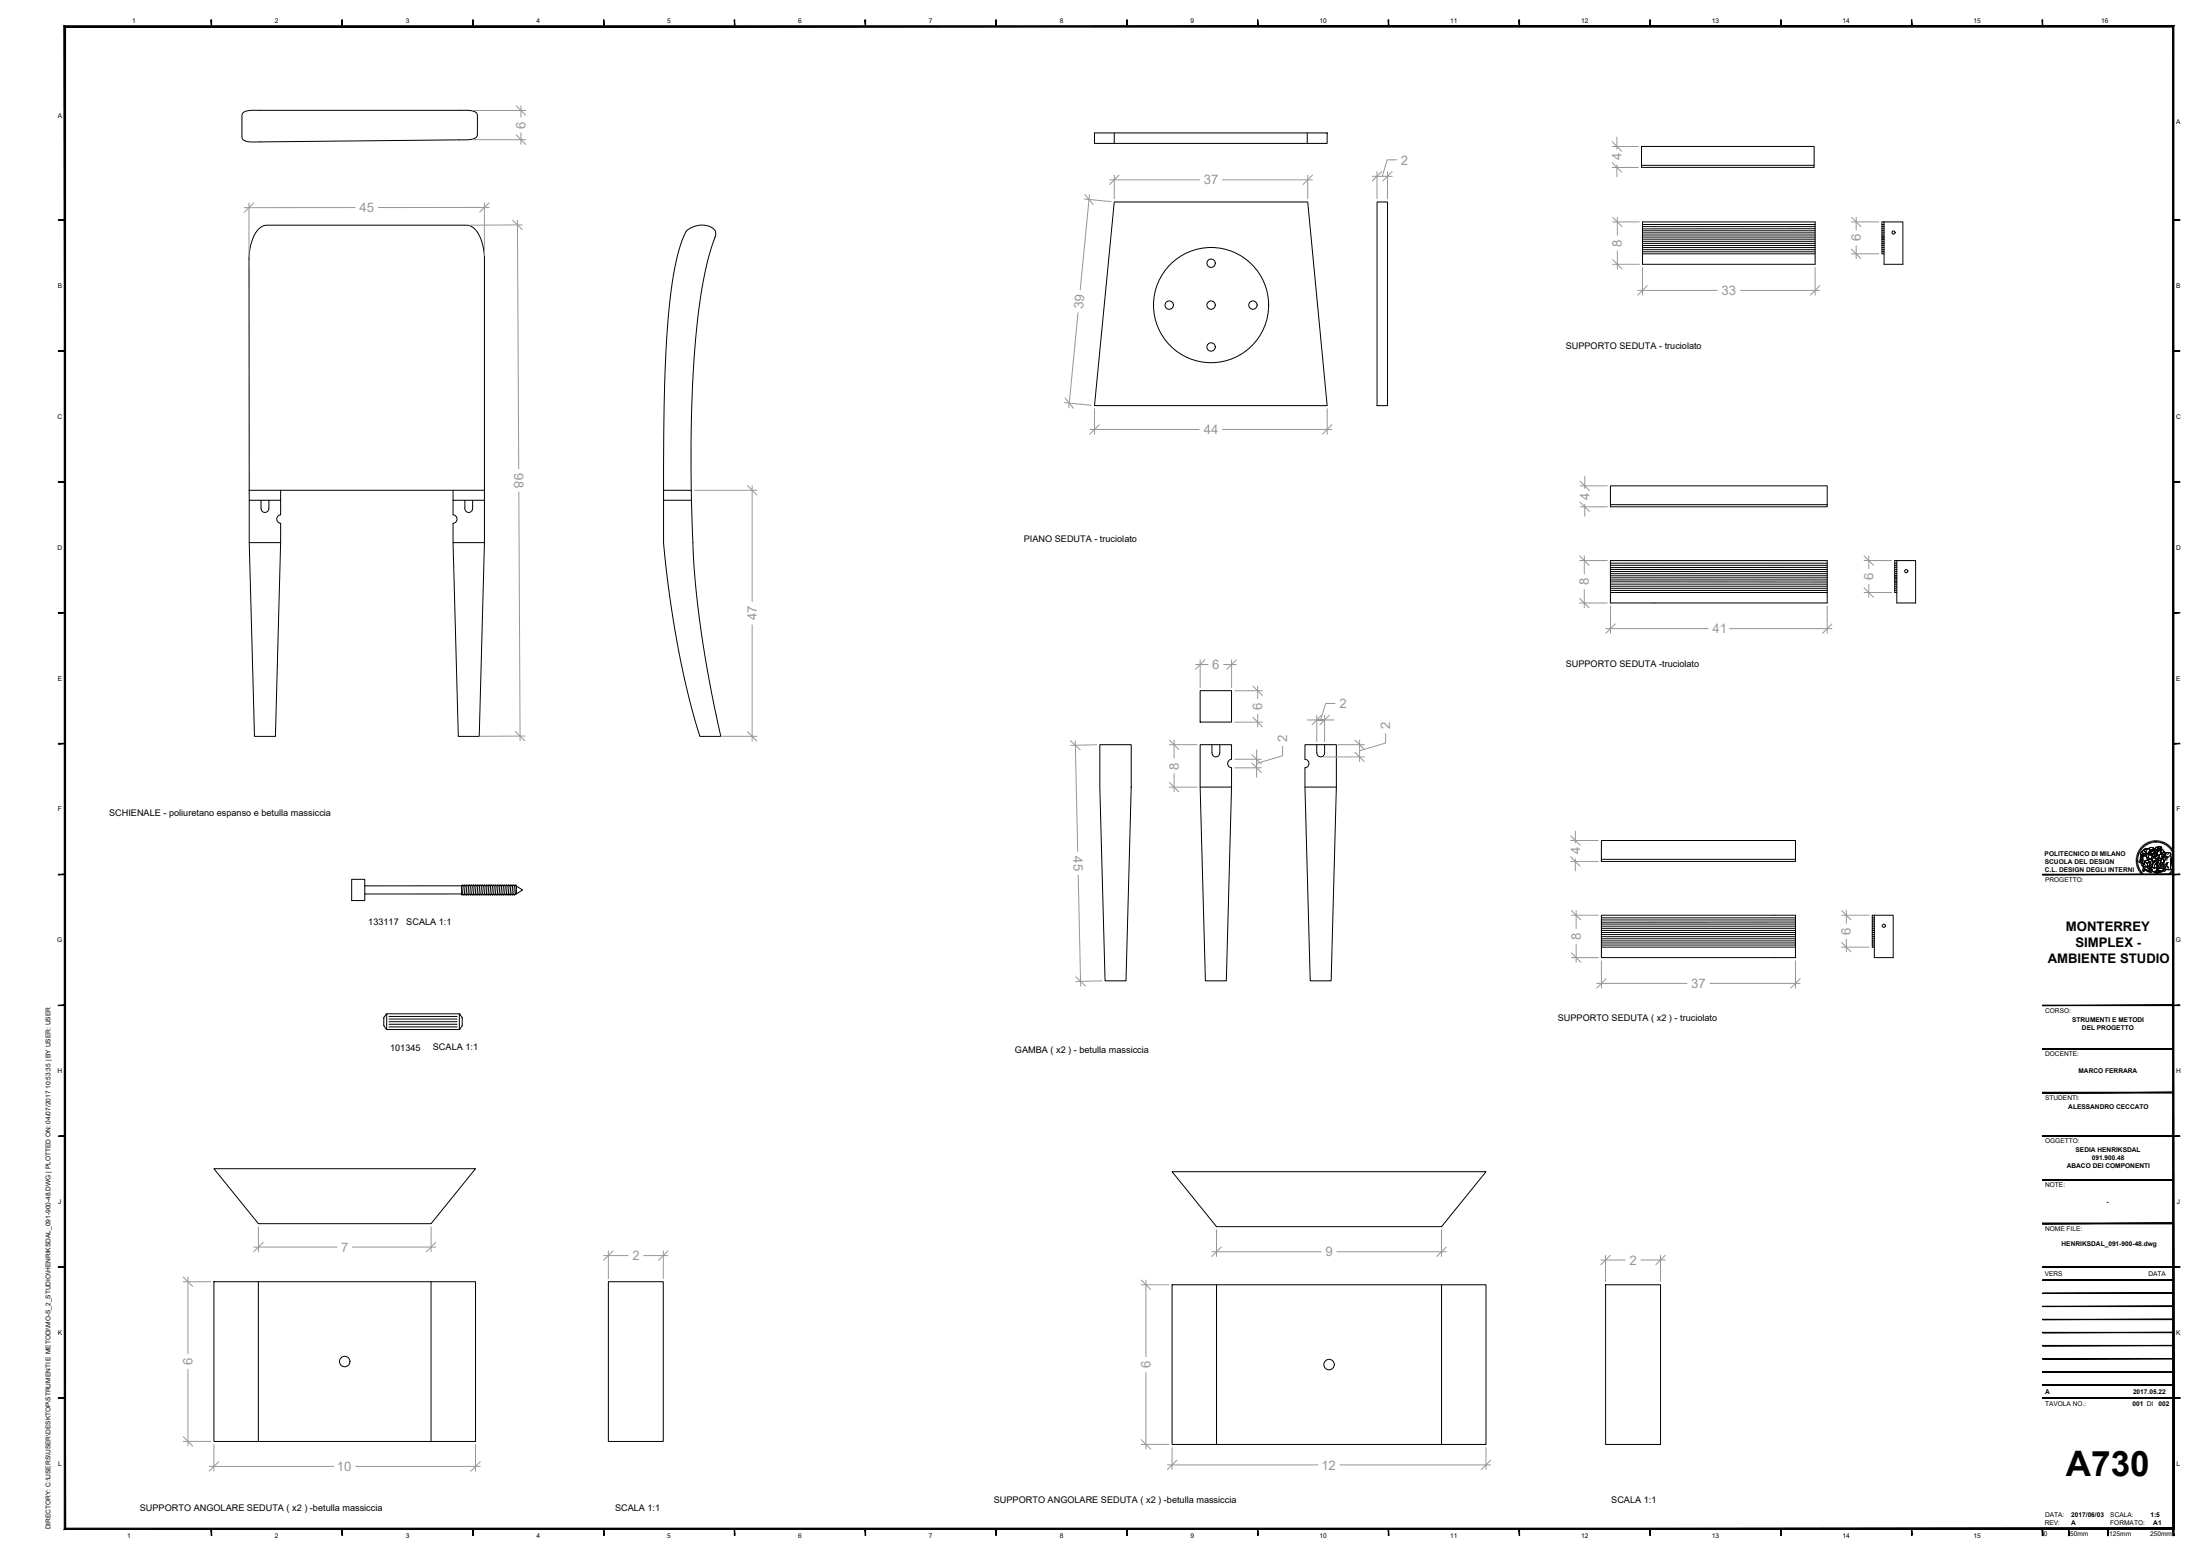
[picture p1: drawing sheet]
<svg xmlns="http://www.w3.org/2000/svg" width="841mm" height="594mm" viewBox="0 0 841 594" stroke-linecap="round" stroke-linejoin="round" font-family="sans-serif">
<!-- layer: 0 -->
<g fill="none" stroke="#000" stroke-width=".38">
<path d="M93.1 42.9a12.1 12.1 0 0 1 6.4-.8h77.5a6.8 6.8 0 0 1 5.2 1.1l.3 1-.1 7.6a2.72 2.72 0 0 1-3 1.6l-81.5 .9a6.6 6.6 0 0 1-5.1-1.1l-.3-.9v-8.1zM418.4 50.8h89v4h-89zM418.4 50.8v4M426 50.8v4M499.7 50.8v4M627.5 56h66v8h-66zM499.7 77.2h-73.7l-7.6 77.8h89l-7.5-77.8M526.4 77.2h4v77.8h-4zM262.4 88.3a7.9 7.9 0 0 1 10.9-.3l.3 1.5a155.5 155.5 0 0 0-7.7 40.4 652.9 652.9 0 0 0-1.1 74.6l.7 14 2 19 3.5 21.6 4.6 22.2h-8a384.6 384.6 0 0 1-13.9-74v-16.2a707.1 707.1 0 0 1 2.5-77 80.2 80.2 0 0 1 6.2-25.8zM627.9 84.8h66v16.2h-66zM720.2 84.8h7.2v16.2h-7.2zM720.2 84.8h-.8v12.2"/>
<path d="M95.2 187.3h90M95.3 191.1l-.1-92.2a15.6 15.6 0 0 1 4.2-11.9l1.5-.8 1.3-.2h76a6.4 6.4 0 0 1 5.3 4.6 21.3 21.3 0 0 1 1.7 8.2v92.3M95.3 191.1h12v5.6a1.64 1.64 0 0 0-1.5 1.6 1.64 1.64 0 0 0 1.5 1.6l-2 81.4h-8l-2-74zM99.8 191.1v3a1.51 1.51 0 0 0 1.5 1.7 1.51 1.51 0 0 0 1.5-1.7v-3M107.3 187.3v3.8M173.2 191.1h12v16.2l-2 74h-8l-2-81.4a1.64 1.64 0 0 0 1.5-1.6 1.64 1.64 0 0 0-1.5-1.6zM173.2 187.3v3.8M177.7 191.1v3a1.5 1.5 0 0 0 1.5 1.7 1.5 1.5 0 0 0 1.5-1.7v-3M253.7 187.3h10.6M253.7 191.1h10.6M615.6 185.6h82.9v8h-82.9zM95.3 207.3h12"/>
<path d="M173.2 207.3h12M615.6 214.2h82.9v16.2h-82.9zM725.1 214.2h7.2v16.2h-7.2zM725.1 214.2h-.8v12.2M458.8 263.9h12v12h-12zM420.4 284.5h12v16.2l-1.9 74h-8l-2.1-74zM458.8 284.5h12v5.6a1.64 1.64 0 0 0-1.5 1.6 1.64 1.64 0 0 0 1.5 1.6l-2 81.4h-8l-2-74zM463.3 284.5v3a1.51 1.51 0 0 0 1.5 1.7 1.51 1.51 0 0 0 1.5-1.7v-3M498.9 284.5h12v16.2l-2 74h-8l-2-81.4a1.63 1.63 0 0 0 1.5-1.6 1.63 1.63 0 0 0-1.5-1.6zM503.4 284.5v3a1.51 1.51 0 0 0 1.5 1.7 1.51 1.51 0 0 0 1.5-1.7v-3M458.8 300.7h12M498.9 300.7h12"/>
<path d="M612.2 328.3v.8v-8h74.2v8h-74.2M612.2 349.7h74.2v16.2h-74.2zM716.5 349.7h7.2v16.2h-7.2zM716.5 349.7h-.8v12.2M81.8 446.5h100l-17 21h-66zM448.1 447.6h120l-17 21h-86zM81.8 489.7h100v61h-100zM98.8 489.7v61M164.8 489.7v61M232.6 489.7h21v61h-21zM448.1 490.8h120v61h-120zM465.1 490.8v61"/>
<path d="M551.1 490.8v61M613.8 490.8h21v61h-21z"/>
<circle cx="723.9" cy="88.8" r=".6"/>
<circle cx="728.7" cy="218.2" r=".6"/>
<circle cx="720.1" cy="353.7" r=".6"/>
<circle cx="131.8" cy="520.2" r="2"/>
<circle cx="508.1" cy="521.3" r="2"/>
</g>
<!-- layer: viti -->
<g fill="none" stroke="#000" stroke-width=".38">
<path d="M627.5 63.2h66M615.6 192.8h82.9M139.5 338.4v3.2l37.3-.1M139.5 338.4l-.1-2.5h-5v8.2h5.1v-2.5M176.5 338.4h-37M197.4 338.5l2.4 1.5-2.4 1.5M612.2 328.3h74.2M147.8 387.3v6M148 387.3h27.6l1.1 1.5v3l-1.3 1.5M148 393.3h27.4M148 387.3l-1.3 1.7v2.8l.9 1.3 .4 .2M175.6 387.3v6"/>
<circle cx="447" cy="116.6" r="1.6"/>
<circle cx="463" cy="116.6" r="22"/>
<circle cx="463" cy="100.6" r="1.6"/>
<circle cx="463" cy="116.6" r="1.6"/>
<circle cx="479" cy="116.6" r="1.6"/>
<circle cx="463" cy="132.6" r="1.6"/>
</g>
<!-- layer: viti2 -->
<g fill="none" stroke="#000" stroke-width=".38">
<path d="M627.9 97h66M627.9 96.2h66M627.9 95.4h66M627.9 94.6h66M627.9 93.8h66M627.9 93h66M627.9 92.2h66M627.9 91.4h66M627.9 90.6h66M627.9 89.8h66M627.9 89h66M627.9 88.2h66"/>
<path d="M627.9 86.6h66M627.9 85.8h66M693.9 87.4h-66M719.4 97h.8M719.4 96.2h.8M719.4 95.4h.8M719.4 94.6h.8M719.4 93.8h.8M719.4 93h.8M719.4 92.2h.8M719.4 91.4h.8M719.4 90.6h.8"/>
<path d="M719.4 89.8h.8M719.4 89h.8M719.4 88.2h.8M719.4 86.6h.8M719.4 85.8h.8M719.4 87.4h.8M615.6 219.2h82.9M615.6 220h82.9M615.6 218.4h82.9M615.6 217.6h82.9M615.6 216h82.9M615.6 215.2h82.9"/>
<path d="M698.5 216.8h-82.9M724.3 219.2h.8M724.3 220h.8M724.3 218.4h.8M724.3 217.6h.8M724.3 216h.8M724.3 215.2h.8M724.3 216.8h.8M615.6 226.4h82.9M615.6 225.6h82.9M615.6 224.8h82.9M615.6 224h82.9"/>
<path d="M615.6 223.2h82.9M615.6 222.3l82.9 .1M615.6 221.6h82.9M615.6 220.8h82.9M724.3 226.4h.8M724.3 225.6h.8M724.3 224.8h.8M724.3 224h.8M724.3 223.2h.8M724.3 221.6h.8M724.3 220.8h.8M724.3 222.4h.8"/>
<path d="M176.5 338.4l.4-.4 .2 .5-.3 3-.3 .4zM177.1 338.5l.5-.5 .2 .5-.3 3-.5 .5-.2-.5M177.8 338.5l.5-.5 .2 .5-.3 3-.5 .5-.2-.5M178.5 338.5l.5-.5 .2 .5-.3 3-.5 .5-.2-.5M179.2 338.5l.4-.5 .3 .5-.3 3-.5 .5-.2-.5M179.9 338.5l.4-.5 .3 .5-.3 3-.5 .5-.2-.5M180.6 338.5l.5-.5 .2 .5-.3 3-.5 .5-.2-.5M181.3 338.5l.5-.5 .2 .5-.3 3-.5 .5-.2-.5M182 338.5l.5-.5 .2 .5-.3 3-.5 .5-.2-.5M182.7 338.5l.5-.5 .2 .5-.3 3-.5 .5-.2-.5M183.4 338.5l.5-.5 .2 .5-.3 3-.5 .5-.2-.5M184.1 338.5l.5-.5 .1 .5-.2 3-.5 .5-.2-.5"/>
<path d="M184.7 338.5l.6-.5 .2 .5-.3 3-.5 .5-.2-.5M185.5 338.5l.5-.5 .2 .5-.3 3-.5 .5-.2-.5M186.2 338.5l.5-.5 .2 .5-.3 3-.5 .5-.2-.5M186.9 338.5l.5-.5 .2 .5-.3 3-.5 .5-.2-.5M187.6 338.5l.5-.5 .2 .5-.3 3-.5 .5-.2-.5M188.3 338.5l.5-.5 .2 .5-.3 3-.5 .5-.2-.5M189 338.5l.5-.5 .2 .5-.3 3-.5 .5-.2-.5M189.7 338.5l.5-.5 .2 .5-.3 3-.5 .5-.2-.5M190.4 338.5l.5-.5 .2 .5-.3 3-.5 .5-.2-.5M191.1 338.5l.5-.5 .2 .5-.3 3-.5 .5-.2-.5M191.8 338.5l.5-.5 .2 .5-.3 3-.5 .5-.2-.5M192.5 338.5l.5-.5 .2 .5-.3 3-.5 .5-.2-.5"/>
<path d="M193.2 338.5l.5-.5 .2 .5-.3 3-.5 .5-.2-.5M193.9 338.5l.5-.5 .2 .5-.3 3-.5 .5-.2-.5M194.6 338.5l.5-.5 .2 .5-.3 3-.5 .5-.2-.5M195.3 338.5l.5-.5 .2 .5-.3 3-.5 .5-.2-.5M196 338.5l.5-.5 .2 .5-.3 3-.5 .5-.2-.5M196.7 338.5l.5-.5 .2 .5-.3 3-.5 .5-.2-.5M197.4 338.5v3h-.3M612.2 359.5h74.2M612.2 357.9h74.2M612.2 358.7h74.2M612.2 357h74.2M612.2 356.2h74.2"/>
<path d="M612.2 355.5h74.2M612.2 354.7h74.2M612.2 353.9h74.2M612.2 353h74.2M612.2 351.5h74.2M612.2 350.7h74.2M686.4 352.3h-74.2M715.7 352.2h.8M715.7 359.5h.8M715.7 357.9h.8M715.7 358.7h.8M715.7 357h.8"/>
<path d="M715.7 356.2h.8M715.7 355.5h.8M715.7 354.7h.8M715.7 353.9h.8M715.7 353h.8M715.7 351.5h.8M715.7 350.7h.8M612.2 360.2h74.2M612.2 361.9h74.2M612.2 361h74.2M715.7 360.2h.8M715.7 361.9h.8"/>
<path d="M715.7 361h.8M148.7 388.3h26M148.7 389.3h26M148.7 390.3h26M148.7 391.3h26M148.7 392.3h26"/>
</g>
<!-- layer: QUOTE -->
<g fill="none" stroke="#969696" stroke-width=".38">
<path d="M180.7 42.2h20.3M180.7 53.4h20.3M199.2 40.4v4.4M199.2 50.8v4.4M616.3 56h10M618.1 52.4v4.5M95.2 77.5v20.2M135.7 79.3h-42.3M185.2 77.5v20.1M187 79.3h-42.4M414.5 76l10.3 1M416.5 74.4l-3.6 36.4"/>
<path d="M424.2 68.7h34.4M426 66.9v9.1M467.3 68.7h34.4M499.9 66.9v9.1M524.6 67.4h7.6M526.4 65.6v10.4M530.4 65.6v10.4M533.9 61.1h-3.6l-1.9 6.3M616.3 64h10M618.1 63v4.6M196 84.1l3.6 3.6M197.8 84.1l.5 95.1"/>
<path d="M199.6 85.9l-20.2 .1M616.5 84.8h10.2M618.3 83v6.9M618.3 95.8v7M707.8 84.8h10.4M707.8 97h10.4M709.6 83v4.9M709.6 93.9v4.9M412.1 119.5l-3.5 36.3M616.5 101h10.2M626.1 110.9h30.4M627.9 102.2v10.5"/>
<path d="M665.3 110.9h30.4M693.9 102.2v10.5M407 153.8l10.2 1M418.4 156.2v9.7M507.4 156.2v9.7M416.6 164.1h41.8M467.3 164.1h41.9M198.3 187.9l.5 95.1M265.5 187.3h23.8M285.7 185.5l3.6 3.6M287.5 185.5v44.4M604 185.6h10.5"/>
<path d="M604 193.6h10.5M605.8 182v4.6M605.8 192.7v4.5M603.8 214.2h10.7M605.6 212.4v6.9M712.6 214.2h10.5M714.4 212.4v4.9M287.5 238.8v44.3M603.8 230.4h10.7M605.6 225.2v7M615.7 231.5v10.5M698.5 231.5v10.5"/>
<path d="M712.6 226.4h10.5M714.4 223.3v4.9M457 253.9h4.8M458.8 252.1v10.6M467.8 253.9h4.8M470.8 252.1v10.6M613.9 240.2h39.1M661.2 240.2h39.1M197 279.4l3.6 3.6M285.7 279.5l3.6 3.6M472 263.9h10.6M472 275.9h10.6"/>
<path d="M480.8 262.1v4.8M480.8 272.9v4.8M499.8 275.1h3.6M503.4 275.1h3h-3M503.4 273.3v10M506.4 273.3v10M506.4 275.1h3.6M510.4 268.8h-3.6l-1.9 6.3M200.6 281.2l-17.4 .1M275.5 281.3h13.8M411 282.9l1 42.5M419.3 284.5l-10 .3"/>
<path d="M447 284.5h10.6M448.8 282.7v6.9M448.8 295.6v6.9M472 290.1h10.2M472 293.3h10.2M480.4 290.1v3.2v-3.2M480.4 286.5v3.6M480.4 293.3v3.6M490.3 285.1v3.6l-9.9 3M506.1 289.2h15.5M511.4 284.5h10.2M518 282.7l3.6 3.6"/>
<path d="M518 287.4l3.6 3.6M519.8 282.7v8.3M529.7 280.3v3.6l-9.9 2.9M447 300.7h10.6M602.2 317.5v4.6M412.2 334.3l.9 42.4M600.4 321.1h10.6M600.4 329.1h10.6M602.2 328.2v4.5M600.7 349.7h10.3M602.5 347.9v6.9M704 349.7h10.5"/>
<path d="M705.8 347.9v4.9M705.8 358.7v5M421.3 374.7l-10 .3M600.7 365.9h10.3M602.5 360.7v7M610.4 375.7h34.5M612.2 367.1v10.4M653.7 375.7h34.5M686.4 367.1v10.4M704 361.9h10.5M97 476.4h31.8M98.8 468.7v9.5"/>
<path d="M134.8 476.4h31.8M164.8 468.7v9.5M230.8 479.7h9.3M232.6 477.9v10.6M246.1 479.7h9.3M253.6 477.9v10.6M463.3 478.2h41.8M465.1 469.8v10.2M511 478.2h41.9M551.1 469.8v10.2M613.8 479.6v10M634.8 479.6v10"/>
<path d="M70 489.7h10.6M71.8 487.9v29.3M436.3 490.8h10.6M438.1 489v29.3M612 481.4h9.3M627.3 481.4h9.3M71.8 523.2v29.3M438.1 524.3v29.3M70 550.7h10.6M81.8 551.9v10.1M181.8 551.9v10.1M436.3 551.8h10.6"/>
<path d="M446.3 559.7h57.6M448.1 553v8.5M512.2 559.7h57.7M568.1 553v8.5M80 560.2h47.6M136 560.2h47.6"/>
</g>
<!-- layer: G-ANNO-LOGO -->
<g fill="none" stroke="#000" stroke-width=".38">
<path d="M816.6 328.4l.7 .1M816.6 328.8h.7M816.6 328l.7 .1M816.7 327.7l.6 .1M816.7 327.3l.7 .2M816.8 327l.6 .2M816.9 326.7l.6 .1M817 326.3l.6 .2M817.1 326l.6 .2M817.3 325.7l.6 .2M817.3 329.1h-.7M817.3 329.4l-.7 .1"/>
<path d="M817.3 329.7l-.7 .1M817.4 330.1l-.7 .1M817.4 325.3l.6 .3M817.4 330.4l-.6 .1M817.5 330.7l-.7 .2M817.6 325l.6 .3M817.6 331l-.6 .2M817.7 331.3l-.6 .3M817.8 324.7l.5 .4M817.8 331.6l-.6 .3M818 324.4l.5 .4M818 331.9l-.6 .3"/>
<path d="M818.1 332.2l-.6 .3M818.2 324.1l.5 .4M818.3 332.5l-.6 .3M818.4 323.8l.5 .5M818.5 326.4l1.4 .3 .5-.4 .1 .6-.5 .1a1.08 1.08 0 0 1-1.6-.4zM818.5 326.4v.4M818.5 332.7l-.6 .4M818.6 323.6l.5 .4M818.6 326.9l-.7 2.5 .4 .2M818.7 333l-.6 .4M818.7 325.4l.4-.2 .2 .8 1 .4-.4 .3-1.3-.2-.3-.5zM818.8 327h.5l-.2 2.8h-.2l-.6-.2z"/>
<path d="M818.9 323.3l.4 .5M818.9 327l-.6 2.6 .7 .2M818.9 333.3l-.5 .4M819.1 325.2h-.1a.71 .71 0 0 0-.6 .6 .71 .71 0 0 0 .3 .7l1.2 .2 .5-.4M819.1 333.5l-.5 .5M819.1 323.1l.5 .5M819.2 325l.7-.6 1.2-.2-.9 .3a.58 .58 0 0 0-.4 .7 .58 .58 0 0 0 .6 .4l-.1 .8a1 1 0 0 1-1-.4 1 1 0 0 1-.1-1zM819.2 330.5l.5 .6h1.2M819.3 330.9l.1 .6 .7 .6 1.9 .9M819.3 330.9l.7 .3 .9-.1 .4 .9 .2-.2 .3 .4-.1-.5 .3 .4-.2-.5 .4 .2-.8-.7 .2-.4a.46 .46 0 0 1 .6-.2 .46 .46 0 0 1 .1 .7l.1 .3a.88 .88 0 0 1-.2 1.2 .88 .88 0 0 1-1.2-.2l-1.5-.9zM819.3 327.1l.5-.1a.94 .94 0 0 1 1.2 .8v.8l-.3 .1a.67 .67 0 0 0-.8 .2 .67 .67 0 0 0-.1 .8l-.1 .1a.46 .46 0 0 1-.6-.1 .46 .46 0 0 1 0-.5zM819.3 333.7l-.5 .5"/>
<path d="M819.3 327l-.2 .6 .1 2.2M819.4 322.8l.4 .6M819.4 331.6l.5 .3a1.83 1.83 0 0 0 2.7 .4v-.1a.71 .71 0 0 1 0 1 .71 .71 0 0 1-1.1-.1l-1.3-.8a.41 .41 0 0 0-.6 .1 .41 .41 0 0 0 0 .5l-.1 .1a.81 .81 0 0 1-.1-1.4zM819.4 331.6l-.3 .9 .2 .4 .4-.1a.41 .41 0 0 1 .2-.6 .41 .41 0 0 1 .5 .4l.3 .2a1.36 1.36 0 0 0 2.1-.1l-.2-.5M819.5 334l-.4 .5M819.6 330a.48 .48 0 0 0-.8-.1 .48 .48 0 0 0 .2 .7 .72 .72 0 0 1 .7-.3 .72 .72 0 0 1 .6 .5M819.7 322.6l.4 .6M819.8 334.2l-.4 .5M819.8 329.7l.5-.3 .1 .2a.86 .86 0 0 1 .6 .7 .86 .86 0 0 1-.5 .9l-1.3-.4v-.4l.6-.1zM819.9 329l1.5-.3a.84 .84 0 0 1 1-.5 .84 .84 0 0 1 .6 .9 1.04 1.04 0 0 1-1.3 1.3l.2-.4a.47 .47 0 0 0-.3-.7 .47 .47 0 0 0-.6 .5v.3l-.7-.7-.4 .1zM820 322.4l.4 .6M820 334.4l-.4 .5"/>
<path d="M820.1 324.6l.8-.3a.73 .73 0 0 1 .9 .5 .73 .73 0 0 1-.5 .9l-.2 .5 .3 1.4 .6 .6-.5 .1-.3 .4-.8-1.9v-1.2l-.3-.1a.52 .52 0 0 1-.3-.4 .52 .52 0 0 1 .3-.5zM820.2 329.3l.8 .8M820.3 329.4h-.1a.51 .51 0 0 0-.5 .3 .51 .51 0 0 0 .1 .6M820.3 322.2l.3 .6M820.3 326.4a1 1 0 0 1-1-.4 1 1 0 0 1-.1-1l1.2-.8a.9 .9 0 0 1 1.3 .3 .9 .9 0 0 1-.4 1.3l-.2 .4 .3 1.4 .6 .6-.5 .1M820.3 334.6l-.4 .5M820.5 326.9h-2l-.4 1.5-.5 .7 .3 .3M820.6 327.3l.3 1.4M820.6 322.1l.3 .6M820.6 334.8l-.4 .5M820.9 324.6l-.5 1 .1 1.3 .5 1.7 .4 .1 .1-.4M820.9 334.9l-.4 .6"/>
<path d="M820.9 321.9l.3 .6M821 328.6l-.3 .1a.53 .53 0 0 0-.7 .1 .53 .53 0 0 0 0 .8M821.1 324.2l-.9 .3a.57 .57 0 0 0-.4 .6 .57 .57 0 0 0 .6 .5M821.2 335.1l-.3 .6M821.2 329.5l.3-.2a.6 .6 0 0 1 .5 .5 .6 .6 0 0 1-.3 .6l-.3 .7 .8 .7-.4-.2 .2 .5-.3-.4 .1 .5-.3-.4-.2 .3-.3-.7zM821.2 321.7l.3 .7M821.3 325.6l1-.4-.1 .5-1.1 .5zM821.4 326.1l.7-.3 .3 .2-.3 .2 .1 .5-.6-.1zM821.4 326.1l.2 .5 .6 .1M821.4 335.2l-.2 .6M821.5 324.3l1.1-.5a.76 .76 0 0 1 .9 .8l-.6-.2-.4 .4-.7-.1M821.6 321.6l.2 .6"/>
<path d="M821.7 324l1-.2 .6 .2 .3 .4h-.7l-.8 .4-.6-.5zM821.8 335.3l-.3 .7M821.8 324.6l.8 .1a.32 .32 0 0 1 .5-.3 .32 .32 0 0 1 0 .6l-.4 .4-1-.1zM821.9 321.5l.2 .6M822 328.2l.6 .3a1.01 1.01 0 0 1 .1 1.7M822.1 335.4l-.3 .7M822.1 326.1h.9l-.5 .7-.4-.2zM822.1 330.5l.3 1a.8 .8 0 0 1 .1 .9 .8 .8 0 0 1-.9 .4M822.1 325.8l.3 .2M822.2 325.5l-1.1 .7M822.2 329.1l-.7 .2M822.2 321.4l.2 .7"/>
<path d="M822.3 325.2l-.3 .5M822.4 335.5l-.2 .7M822.5 326.1h-.4l-.1 .4 .6 .2 .4-.6-.7 .1M822.5 329.2l.1 .2a.68 .68 0 0 1 0 .8 .68 .68 0 0 1-.8 .2M822.6 328.4v-.3a.9 .9 0 0 1 1.1-.4 .9 .9 0 0 1 .6 1l-1.2 .3 .5 .4 .5-.6a.45 .45 0 0 0 .4-.4 .45 .45 0 0 0-.5-.5l-.9-.2-.7 .6 .5-1.3 1.3 .2 .5-.3v-.4l.6 .2v2.1l-.9 1.2-.4 .1 .6 .1v.4l.2-.2-.3 1.1-1.1 .2-.8-.7 .5-1.6M822.6 328.2l.6-.5 .7 .2a.4 .4 0 0 1 .5 .3 .4 .4 0 0 1-.2 .5l-.4 .1a.65 .65 0 0 1-.9 .3 .65 .65 0 0 1-.3-.8zM822.6 321.3l.1 .7M822.6 331l.8 .7M822.7 335.6l-.2 .7M822.8 325.1l.1 .1M822.9 324.7l.2 .1M822.9 327l-.4 .5-.1 .8"/>
<path d="M822.9 330.4v1M822.9 321.3l.2 .6M823 324.8h-.1M823 335.7l-.1 .6M823 329.1l1.2-.4-.6 .7zM823.1 329.9l-.7 1.3M823.3 324.9l.8-.2a.35 .35 0 0 1-.1 .7 .35 .35 0 0 1-.4-.4zM823.3 324.9l.5-.1 .4 .2v-.3a.34 .34 0 0 1-.2 .6 .34 .34 0 0 1-.5-.3zM823.3 324.6l-.6 .8-1-.1M823.3 321.2l.1 .7M823.3 325.8l.8-.2 .6 .8a.29 .29 0 0 1 .1 .4 .29 .29 0 0 1-.4 .1l.1-.5a.53 .53 0 0 0-.3-.6 .53 .53 0 0 0-.7 .2 .65 .65 0 0 1 .4 .8 .65 .65 0 0 1-.7 .4l-.3-.3zM823.3 335.7l-.1 .7"/>
<path d="M823.4 333l1.1 .3v.3l-1.1-.3zM823.4 333l2-.5 1.2 .2-2.1 .6zM823.6 325.7h.1a.76 .76 0 0 1 .8 .7 .76 .76 0 0 1-.8 .8zM823.6 321.1l.1 .7M823.6 335.8v.6M823.7 324.8a.37 .37 0 0 1 .6-.3 .37 .37 0 0 1 0 .6M823.7 330.1l-.3 1.6 1.1-.2M823.7 329.2l.1 .1M823.8 324.5h.5l.3 .5-.9-.2zM823.8 328.9v.1M823.8 329.1l.1 .1M823.9 326h.1"/>
<path d="M824 325.9l-.2 .1M824 335.8v.7M824 321.1v.7M824.1 330h.3l.2-.5 .4-.2-.4 1.3v-.4zM824.1 327.3v.6M824.2 328.7l-.1 .2a.47 .47 0 0 1-.4 .4 .47 .47 0 0 1-.5-.2l-.8-.4M824.2 325.8l.1 .4M824.3 335.8v.7M824.3 325.9a.45 .45 0 0 0-.7-.2 .45 .45 0 0 0 .1 .8 .46 .46 0 0 1 0 .7 .46 .46 0 0 1-.7-.1 .46 .46 0 0 1 .1-.7l.4-.7 .5-.2 .6 .6 .2 .7-.3 .2-.2-.3M824.4 321.1v.7M824.4 326.3h-.1M824.4 326.1l.1 .5h-.8"/>
<path d="M824.4 326.9l-.7 .3M824.5 333.3l2.1-.6-.1 .3-2 .6zM824.5 333.3v.3M824.6 325l.1-.1 .2 .5-.3 .7M824.6 330.1l-.1 .5 .2-.2M824.6 329.5h.1M824.6 335.8l.1 .7M824.7 324.5l.1 .4M824.7 326.5l.2-1.1-.4-.8a.55 .55 0 0 1-.3-.8 .55 .55 0 0 1 .8-.1l-.1 1.5 .3-.6 .2 .4 .5-.2-.1 .6h.3a.67 .67 0 0 1 .1 .8 .67 .67 0 0 1-.7 .3l-.2 .2M824.7 321.1v.7M824.8 329.8l-.1 .3-.1-.2M824.8 326.8l.5 .2"/>
<path d="M824.8 327.5l-.2 1.4M824.8 331.6l.2-.1 .2 1.1-.3-.6-.3 .7zM824.9 328.7l-.3 .3v.5M825 335.7v.7M825 329.3l-.4 .2-.2 .5-.4 .1 .6 .1M825 327.6l-.4 .9M825.1 323.6a.89 .89 0 0 1 1.2 .2 .89 .89 0 0 1-.2 1.2l-.2 .6 .3-1.2a.55 .55 0 0 0-.8-.4 .55 .55 0 0 0-.3 .7l-.2 .5-.1-1zM825.1 323.6a.89 .89 0 0 1 1.2 .2 .89 .89 0 0 1-.2 1.2l-.2 .6 .3-1.2a.52 .52 0 0 0-.7-.5 .52 .52 0 0 0-.3 .7l-.3 .6-.1-1zM825.1 323.6a.83 .83 0 0 0-1.1 .7M825.1 321.2l-.1 .7M825.2 324.6l.2 .4 .5-.2M825.3 335.7l.1 .7"/>
<path d="M825.3 326.7l1-.4a.78 .78 0 0 1 .9 .3 .78 .78 0 0 1-.1 1 .98 .98 0 0 1-1.2 .5 .98 .98 0 0 1-.6-1.1zM825.4 324.1a.41 .41 0 0 1 .4-.2 .41 .41 0 0 1 .3 .4l-.2 .5a.45 .45 0 0 1-.7-.1 .45 .45 0 0 1 .2-.6zM825.4 328.7l.8-.1-1.6 3.6-.2-1.1zM825.4 324.3l.2 .1M825.4 328.7l-1 2.7 .1 1.6 .4-1 .3 .9-.2-1.4-.4 .7M825.4 321.2l-.1 .7M825.4 324.8h.1M825.4 327.7l-.1 1 .9-.1 .5-.7M825.4 324.4h.1M825.5 324.7h.1M825.6 335.6l.1 .7M825.8 321.3l-.1 .7"/>
<path d="M825.9 329.7l.8-.1-.6 1.3 .1 .9a.52 .52 0 0 1-.7-.3 .52 .52 0 0 1 .3-.7zM825.9 335.6l.2 .6M826 324.6h-.1M826.1 325.3l.3 .7M826.1 327.8v.1M826.1 321.4l-.1 .6M826.1 326.2l.9-.4 1-.1-.7 1zM826.2 328.6l-1.1 2.2v.8M826.2 335.5l.2 .6M826.3 327.8h-.3M826.3 324.4l.7 .5a.58 .58 0 0 1 .3 .7 .58 .58 0 0 1-.7 .4l-.5-.5zM826.3 324.4l.9 1"/>
<path d="M826.3 328.1h-.1M826.5 321.5l-.2 .6M826.5 335.4l.3 .6M826.6 332.7v.3l-2.1 .6-1.1-.3v-.3l1.1 .3 2.1-.6-1.2-.2-2 .5M826.8 321.6l-.2 .6M826.8 335.3l.3 .6M826.9 327.7l.2-.1v.6a.86 .86 0 0 1 0 1 .86 .86 0 0 1-.8 .4l-.5 .1 .4-1.1zM826.9 327.4l-.1 .4M826.9 326.5l.5 .4M826.9 325.3l.6 .4M827 329.5l-1.2 .2-.1 2.1 .6-.2-.2-.7 .6-1.3M827 330.9l.2 .4"/>
<path d="M827.1 321.7l-.2 .6M827.1 335.1l.3 .7M827.2 327.7l-.2 1.9a1.89 1.89 0 0 0 0 2.6M827.3 330.7l1.1-1-.8 2.3a.45 .45 0 0 1 0 .6 .45 .45 0 0 1-.6 0 .45 .45 0 0 1 .1-.6zM827.3 326.7a1.4 1.4 0 0 1 1.3-1 1.4 1.4 0 0 1 1.3 .7v.1a1.44 1.44 0 0 1-2.2 .7l-.3-.3M827.4 326.9l-.6 .8a.77 .77 0 0 1-.8 .5 .77 .77 0 0 1-.6-.7 .84 .84 0 0 1 1-1l.1 .3a.34 .34 0 0 0-.2 .4 .34 .34 0 0 0 .4 .2l.3-.4-.1-.5-.6-.2-.9 .4-.1 .5M827.4 328.4l.1 .6M827.4 335l.4 .6M827.5 321.8l-.3 .7M827.7 334.8l.4 .6M827.8 322l-.3 .6M827.9 327.6l-.9 .1"/>
<path d="M827.9 331.8l.6 .4M828 334.7l.4 .5M828.1 322.2l-.3 .6M828.1 325.7l-1.1 .1-.9 .4M828.3 325.8h.5a.69 .69 0 0 1 .8 .1 .69 .69 0 0 1 .2 .7v.1a8.7 8.7 0 0 1 0 4.8l.3 .7h-2.5l.8-2.5-1.5 1.3 .4-1.7a2.2 2.2 0 0 1 1.5-1.8 .88 .88 0 0 1-.9-.6 .88 .88 0 0 1 .4-1.1zM828.3 334.5l.4 .6M828.3 330.6l.8 .9M828.3 327.6l-1 1.7-.4 1.7 1.5-1.3 .5-.1M828.4 325.7l-.1 .1a.87 .87 0 0 0-.4 1.1 .87 .87 0 0 0 .9 .6M828.4 322.4l-.4 .5M828.4 329.7l-.8 2.3a.46 .46 0 0 1 .1 .7 .46 .46 0 0 1-.7 0 .46 .46 0 0 1 .1-.7l.2-1.3M828.5 334.3l.4 .5"/>
<path d="M828.6 327.6l-.3 1.1M828.7 331.1l.2 .8 .5 .4M828.7 322.6l-.4 .5M828.8 334.1l.4 .5M829 326.2l-.3 .3M829 322.8l-.4 .5M829 333.9l.5 .5M829.3 323l-.5 .5M829.3 333.6l.4 .5M829.5 333.4l.5 .4M829.5 323.3l-.4 .5M829.7 333.1l.5 .5"/>
<path d="M829.7 327.8l.1 3.3M829.8 326.7l.3 2-.3 2.6 .3 .9h-2.5M829.8 323.5l-.5 .5M829.9 332.9l.5 .4M830 323.8l-.5 .4M830.1 332.6l.5 .4M830.2 324l-.5 .5M830.2 332.3l.6 .4M830.4 332.1l.6 .3M830.5 324.3l-.6 .4M830.5 331.8l.7 .3M830.7 324.6l-.6 .4"/>
<path d="M830.7 331.5l.6 .2M830.8 331.2l.6 .2M830.8 324.9l-.5 .4M830.9 330.9l.6 .2M831 330.6l.6 .1M831 325.3l-.6 .3M831.1 330.2l.6 .2M831.1 329.9l.7 .1M831.2 329.6l.6 .1M831.2 325.6l-.6 .2M831.2 329h.7M831.2 328.7h.7"/>
<path d="M831.2 329.3h.7M831.3 325.9l-.6 .2M831.5 326.2l-.7 .3M831.6 326.6l-.7 .2M831.7 326.9l-.7 .2M831.7 327.3l-.6 .1M831.8 327.6l-.7 .1M831.9 328h-.7M831.9 328.3l-.7 .1"/>
</g>
<!-- layer: G-ANNO-TTLB -->
<g fill="#fff" stroke="#fff" stroke-width=".38">
<path d="M805.8 334.1l30.8 4.3-5.8-4.3zM805.8 334.1l30.8 4.3h-30.8z"/>
<path d="M830.8 319.6h5.8l-5.8 14.5zM836.6 319.6l-5.8 14.5 5.8 4.3z"/>
</g>
<path d="M805.8 334.1h25v-14.5h5.8v18.8h-30.8z" fill="none" stroke="#fff" stroke-width=".38"/>
<g fill="#000" stroke="#000" stroke-width=".38">
<path d="M24.6 9.8l.5 574v-573.4zM24.6 9.8l.5 574-.5 .5zM25.1 583.8l-.5 .5 805.9-.5zM24.6 584.3l805.9-.5 .6 .5zM830.5 10.4v573.4l.6 .5zM830.5 10.4l.6-.6v574.5zM25.1 10.4h805.4l.6-.6zM24.6 9.8h806.5l-806 .6z"/>
<path d="M80.7 7.6l.2 2.5zM80.7 7.6l.2 2.5z"/>
<path d="M130.7 7.6l.2 2.5zM130.7 7.6l.2 2.5z"/>
<path d="M180.7 7.6l.2 2.5zM180.7 7.6l.2 2.5z"/>
<path d="M230.7 7.6l.2 2.5zM230.7 7.6l.2 2.5z"/>
<path d="M280.7 7.6l.2 2.5zM280.7 7.6l.2 2.5z"/>
<path d="M330.7 7.6l.2 2.5zM330.7 7.6l.2 2.5z"/>
<path d="M380.7 7.6l.2 2.5zM380.7 7.6l.2 2.5z"/>
<path d="M430.7 7.6l.2 2.5zM430.7 7.6l.2 2.5z"/>
<path d="M480.7 7.6l.2 2.5zM480.7 7.6l.2 2.5z"/>
<path d="M530.7 7.6l.2 2.5zM530.7 7.6l.2 2.5z"/>
<path d="M580.7 7.6l.2 2.5zM580.7 7.6l.2 2.5z"/>
<path d="M630.7 7.6l.2 2.5zM630.7 7.6l.2 2.5z"/>
<path d="M680.7 7.6l.2 2.5zM680.7 7.6l.2 2.5z"/>
<path d="M730.7 7.6l.2 2.5zM730.7 7.6l.2 2.5z"/>
<path d="M780.7 7.6l.2 2.5zM780.7 7.6l.2 2.5z"/>
<path d="M22.3 84.2l2.5-.2zM22.3 84h2.5z"/>
<path d="M830.8 84.2l2.5-.2zM830.8 84h2.5z"/>
<path d="M22.3 134.2l2.5-.2zM22.3 134h2.5z"/>
<path d="M830.8 134.2l2.5-.2zM830.8 134h2.5z"/>
<path d="M22.3 184.2l2.5-.2zM22.3 184h2.5z"/>
<path d="M830.8 184.2l2.5-.2zM830.8 184h2.5z"/>
<path d="M22.3 234.2l2.5-.2zM22.3 234h2.5z"/>
<path d="M830.8 234.2l2.5-.2zM830.8 234h2.5z"/>
<path d="M22.3 284.2l2.5-.2zM22.3 284h2.5z"/>
<path d="M830.8 284.2l2.5-.2zM830.8 284h2.5z"/>
<path d="M22.3 334.2l2.5-.2zM22.3 334h2.5z"/>
<path d="M780.8 334.2l50-.2zM780.8 334h50z"/>
<path d="M830.8 334.2l2.5-.2zM830.8 334h2.5z"/>
<path d="M22.3 384.2l2.5-.2zM22.3 384h2.5z"/>
<path d="M780.8 384.2l50-.2zM780.8 384h50z"/>
<path d="M830.8 384.2l2.5-.2zM830.8 384h2.5z"/>
<path d="M780.8 417.3h50zM780.8 417.5l50-.2z"/>
<path d="M780.8 400.8l50-.1zM780.8 400.7h50z"/>
<path d="M780.8 417.5l50-.2zM780.8 417.3h50z"/>
<path d="M22.3 434.2l2.5-.2zM22.3 434h2.5z"/>
<path d="M780.8 434h50zM780.8 434.2l50-.2z"/>
<path d="M780.8 434h50zM780.8 434.2l50-.2z"/>
<path d="M780.8 434h50zM780.8 434.2l50-.2z"/>
<path d="M780.8 434h50zM780.8 434.2l50-.2z"/>
<path d="M830.8 434.2l2.5-.2zM830.8 434h2.5z"/>
<path d="M780.8 450.7h50zM780.8 450.9l50-.2z"/>
<path d="M780.8 467.3h50zM780.8 467.5l50-.2z"/>
<path d="M780.8 467.3h50zM780.8 467.5l50-.2z"/>
<path d="M22.3 484.2l2.5-.2zM22.3 484h2.5z"/>
<path d="M780.8 499h50zM780.8 499.2l50-.2z"/>
<path d="M780.8 494h50zM780.8 494.1l50-.1z"/>
<path d="M780.8 489h50zM780.8 489.1l50-.1z"/>
<path d="M780.8 484h50zM780.8 484.2l50-.2z"/>
<path d="M830.8 484.2l2.5-.2zM830.8 484h2.5z"/>
<path d="M830.8 484.2l2.5-.2zM830.8 484h2.5z"/>
<path d="M780.8 519h50zM780.8 519.1l50-.1z"/>
<path d="M780.8 514h50zM780.8 514.1l50-.1z"/>
<path d="M780.8 509h50zM780.8 509.2l50-.2z"/>
<path d="M780.8 504h50zM780.8 504.2l50-.2z"/>
<path d="M22.3 534.2l2.5-.2zM22.3 534h2.5z"/>
<path d="M780.8 534h50zM780.8 534.2l50-.2z"/>
<path d="M780.8 534h50zM780.8 534.2l50-.2z"/>
<path d="M780.8 529h50zM780.8 529.2l50-.2z"/>
<path d="M780.8 524h50zM780.8 524.2l50-.2z"/>
<path d="M830.8 534.2l2.5-.2zM830.8 534h2.5z"/>
<path d="M830.8 534.2l2.5-.2zM830.8 534h2.5z"/>
<path d="M830.8 534.2l2.5-.2zM830.8 534h2.5z"/>
<path d="M830.8 534.2l2.5-.2zM830.8 534h2.5z"/>
<path d="M80.7 584.1l.2 2.5zM80.7 584.1l.2 2.5z"/>
<path d="M130.7 584.1l.2 2.5zM130.7 584.1l.2 2.5z"/>
<path d="M180.7 584.1l.2 2.5zM180.7 584.1l.2 2.5z"/>
<path d="M230.7 584.1l.2 2.5zM230.7 584.1l.2 2.5z"/>
<path d="M280.7 584.1l.2 2.5zM280.7 584.1l.2 2.5z"/>
<path d="M330.7 584.1l.2 2.5zM330.7 584.1l.2 2.5z"/>
<path d="M380.7 584.1l.2 2.5zM380.7 584.1l.2 2.5z"/>
<path d="M430.7 584.1l.2 2.5zM430.7 584.1l.2 2.5z"/>
<path d="M480.7 584.1l.2 2.5zM480.7 584.1l.2 2.5z"/>
<path d="M530.7 584.1l.2 2.5zM530.7 584.1l.2 2.5z"/>
<path d="M580.7 584.1l.2 2.5zM580.7 584.1l.2 2.5z"/>
<path d="M630.7 584.1l.2 2.5zM630.7 584.1l.2 2.5z"/>
<path d="M680.7 584.1l.2 2.5zM680.7 584.1l.2 2.5z"/>
<path d="M716.3 584h60zM716.3 584.2l60-.2z"/>
<path d="M730.7 584.1l.2 2.5zM730.7 584.1l.2 2.5z"/>
<path d="M780.8 584.2l.1 2.5zM780.8 584.2l.1 2.5z"/>
<path d="M780.7 584.1l.2 2.5zM780.7 584.1l.2 2.5z"/>
<path d="M790.8 584.2l.1 2.5zM790.8 584.2l.1 2.5z"/>
<path d="M805.8 584.2l.1 2.5zM805.8 584.2l.1 2.5z"/>
<path d="M830.6 584.2l.5 2.5v-2.5zM830.6 584.2l.5 2.5h-.5z"/>
</g>
<!-- layer: QUOTE -->
<g fill="#fff" stroke="#fff" stroke-width=".38">
<path d="M196.1 180.6l4.4 5.9v-5.9zM196.1 180.6l4.4 5.9h-4.4z"/>
<path d="M197 46.2v3.1h4.4zM197 46.2h4.4v3.1z"/>
<path d="M137.1 77.1v4.4l6.1-4.4zM137.1 81.5l6.1-4.4v4.4z"/>
<path d="M285.4 231.3v6h4.3zM285.4 231.3h4.3v6z"/>
<path d="M459.9 161.9v4.3l6-4.3zM459.9 166.2l6-4.3v4.3z"/>
<path d="M410.6 112l-.6 5.8 4.4 .5zM410.6 112l4.4 .4-.6 5.9z"/>
<path d="M460 66.5v4.4l5.9-4.4zM460 70.9l5.9-4.4v4.4z"/>
<path d="M535.3 58.9v4.3l3.1-4.3zM538.4 58.9v4.3h-3.1z"/>
<path d="M616 58.4v3.2h4.3zM616 58.4h4.3v3.2z"/>
<path d="M658 108.7v4.4l5.8-4.4zM658 113.1l5.8-4.4v4.4z"/>
<path d="M616.1 91.3v3.1h4.4zM616.1 91.3h4.4v3.1z"/>
<path d="M707.4 89.3v3.1h4.4zM707.4 89.3h4.4v3.1z"/>
<path d="M603.4 220.7v3.1h4.5zM603.4 220.7h4.5v3.1z"/>
<path d="M654.4 238v4.3l5.4-4.3zM654.4 242.3l5.4-4.3v4.3z"/>
<path d="M603.7 188v3.2h4.3zM603.7 188h4.3v3.2z"/>
<path d="M712.2 218.7v3.1h4.4zM712.2 218.7h4.4v3.1z"/>
<path d="M600.1 323.5v3.2h4.3zM600.1 323.5h4.3v3.2z"/>
<path d="M600.3 356.2v3.1h4.4zM600.3 356.2h4.4v3.1z"/>
<path d="M646.4 373.5v4.4l5.8-4.4zM646.4 377.9l5.8-4.4v4.4z"/>
<path d="M703.6 354.2v3.1h4.4zM703.6 354.2h4.4v3.1z"/>
<path d="M446.6 291.1v3.1h4.4zM446.6 291.1h4.4v3.1z"/>
<path d="M463.3 251.7v4.4l3.1-4.4zM466.4 251.7v4.4h-3.1z"/>
<path d="M478.6 268.3v3.1h4.4zM478.6 268.3h4.4v3.1z"/>
<path d="M488.1 280.6v3.1h4.4zM488.1 280.6h4.4v3.1z"/>
<path d="M409.8 326.8l4.5 6-.1-6zM409.8 326.8l4.5 6-4.3 .1z"/>
<path d="M511.8 266.6v4.3l3.1-4.3zM514.9 266.6v4.3h-3.1z"/>
<path d="M527.5 275.7v3.1h4.3zM527.5 275.7h4.3v3.1z"/>
<path d="M69.7 518.6v3.1h4.3zM69.7 518.6h4.3v3.1z"/>
<path d="M129 558v4.4l5.5-4.4zM129 562.4l5.5-4.4v4.4z"/>
<path d="M241.5 477.5v4.3l3.1-4.3zM244.6 477.5v4.3h-3.1z"/>
<path d="M130.3 474.3v4.3l3-4.3zM133.3 474.3v4.3h-3z"/>
<path d="M506.5 476v4.4l3.1-4.4zM509.6 476v4.4h-3.1z"/>
<path d="M435.9 519.8v3.1h4.4zM435.9 519.8h4.4v3.1z"/>
<path d="M505.3 557.5v4.3l5.5-4.3zM505.3 561.8l5.5-4.3v4.3z"/>
<path d="M622.7 479.2v4.3l3.1-4.3zM625.8 479.2v4.3h-3.1z"/>
</g>
<!-- layer: 0 -->
<g fill="none" stroke="#969696" stroke-width=".38">
<path d="M197.4 40.4l3.6 3.6M197.4 51.6l3.6 3.6M616.3 54.2l3.6 3.6M97 77.5l-3.6 3.6M187 77.5l-3.6 3.6M414.7 74.3l3.2 3.9M427.8 66.9l-3.6 3.6M501.7 66.9l-3.6 3.6M528.2 65.6l-3.6 3.6M532.2 65.6l-3.6 3.6M616.3 62.2l3.6 3.6M616.5 83l3.6 3.6"/>
<path d="M616.5 99.2l3.6 3.6M707.8 83l3.6 3.6M707.8 95.2l3.6 3.6M629.7 109.1l-3.6 3.6M695.7 109.1l-3.6 3.6M407.1 152l3.3 4M420.2 162.2l-3.6 3.7M509.2 162.2l-3.6 3.7M604 183.8l3.6 3.6M604 191.8l3.6 3.6M603.8 212.4l3.6 3.5M712.6 212.4l3.6 3.5"/>
<path d="M603.8 228.6l3.6 3.6M617.5 238.4l-3.6 3.6M700.3 238.4l-3.6 3.6M712.6 224.6l3.6 3.6M460.6 252.1l-3.6 3.6M472.6 252.1l-3.6 3.6M479 262.1l3.6 3.6M479 274.1l3.6 3.6M505.2 273.3l-3.6 3.6M508.2 273.3l-3.6 3.6M409.2 283l3.7 3.5M447 282.7l3.6 3.6"/>
<path d="M447 298.9l3.6 3.6M478.6 288.3l3.6 3.6M478.6 291.5l3.6 3.6M600.4 319.3l3.6 3.6M600.4 327.3l3.6 3.6M600.7 347.9l3.6 3.6M704 347.9l3.6 3.6M411.3 373.2l3.6 3.5M600.7 364.1l3.6 3.6M614 373.9l-3.6 3.6M688.2 373.9l-3.6 3.6M704 360.1l3.6 3.6"/>
<path d="M100.6 474.6l-3.6 3.6M166.6 474.6l-3.6 3.6M234.4 477.9l-3.6 3.6M255.4 477.9l-3.6 3.6M466.9 476.4l-3.6 3.6M552.9 476.4l-3.6 3.6M615.6 479.6l-3.6 3.6M636.6 479.6l-3.6 3.6M70 487.9l3.7 3.6M436.3 489l3.6 3.6M70 548.9l3.7 3.6M83.6 558.4l-3.6 3.6"/>
<path d="M183.6 558.4l-3.6 3.6M436.3 550l3.6 3.6M449.9 557.9l-3.6 3.6M569.9 557.9l-3.6 3.6"/>
</g>
<text font-size="13.4" x="789.8" y="563.9">A730</text>
<g font-size="5" fill="#969696">
<text x="200.9" y="49.2" transform="rotate(-90 200.9 49.2)">6</text>
<text x="535.5" y="62.9">2</text>
<text x="619.9" y="61.3" transform="rotate(-90 619.9 61.3)">4</text>
<text x="460.1" y="70.5">37</text>
<text x="137.4" y="81.1">45</text>
<text x="620" y="94.3" transform="rotate(-90 620 94.3)">8</text>
<text x="711.3" y="92.3" transform="rotate(-90 711.3 92.3)">6</text>
<text x="658.1" y="112.7">33</text>
<text x="414" y="118.1" transform="rotate(-85 414 118.1)">39</text>
<text x="460.2" y="165.9">44</text>
<text x="196.5" y="180.8" transform="rotate(90 196.5 180.8)">98</text>
<text x="607.6" y="190.9" transform="rotate(-90 607.6 190.9)">4</text>
<text x="716.2" y="221.6" transform="rotate(-90 716.2 221.6)">6</text>
<text x="607.4" y="223.7" transform="rotate(-90 607.4 223.7)">8</text>
<text x="289.3" y="237" transform="rotate(-90 289.3 237)">47</text>
<text x="654.7" y="242">41</text>
<text x="463.4" y="255.7">6</text>
<text x="482.5" y="271.3" transform="rotate(-90 482.5 271.3)">6</text>
<text x="512" y="270.6">2</text>
<text x="531.5" y="278.6" transform="rotate(-90 531.5 278.6)">2</text>
<text x="492.1" y="283.5" transform="rotate(-90 492.1 283.5)">2</text>
<text x="450.6" y="294" transform="rotate(-90 450.6 294)">8</text>
<text x="410.3" y="327.1" transform="rotate(89 410.3 327.1)">45</text>
<text x="604" y="326.4" transform="rotate(-90 604 326.4)">4</text>
<text x="604.3" y="359.1" transform="rotate(-90 604.3 359.1)">8</text>
<text x="707.6" y="357.1" transform="rotate(-90 707.6 357.1)">6</text>
<text x="646.5" y="377.5">37</text>
<text x="130.4" y="478.2">7</text>
<text x="506.7" y="480">9</text>
<text x="241.7" y="481.5">2</text>
<text x="622.9" y="483.2">2</text>
<text x="73.6" y="521.6" transform="rotate(-90 73.6 521.6)">6</text>
<text x="439.9" y="522.7" transform="rotate(-90 439.9 522.7)">6</text>
<text x="128.8" y="562">10</text>
<text x="505.1" y="561.5">12</text>
</g>
<g font-size="5">
<text x="789.8" y="355.8">MONTERREY</text>
<text x="793.4" y="361.8">SIMPLEX -</text>
<text x="782.8" y="367.9">AMBIENTE STUDIO</text>
</g>
<g font-size="3.5">
<text x="598.5" y="133.2">SUPPORTO SEDUTA - truciolato</text>
<text x="391.4" y="206.9">PIANO SEDUTA - truciolato</text>
<text x="598.5" y="254.7">SUPPORTO SEDUTA -truciolato</text>
<text x="41.7" y="311.6">SCHIENALE - poliuretano espanso e betulla massiccia</text>
<text x="140.8" y="353.3">133117</text>
<text x="155.3" y="353.5">SCALA 1:1</text>
<text x="595.5" y="390.2">SUPPORTO SEDUTA ( x2 ) - truciolato</text>
<text x="149.1" y="401.7">101345</text>
<text x="165.5" y="401.1">SCALA 1:1</text>
<text x="388" y="402.2">GAMBA ( x2 ) - betulla massiccia</text>
<text x="379.9" y="574.1">SUPPORTO ANGOLARE SEDUTA ( x2 ) -betulla massiccia</text>
<text x="616" y="574.4">SCALA 1:1</text>
<text x="53.5" y="577.1">SUPPORTO ANGOLARE SEDUTA ( x2 ) -betulla massiccia</text>
<text x="235.1" y="577.2">SCALA 1:1</text>
</g>
<g font-size="2.5">
<text x="50.5" y="8.9">1</text>
<text x="105.1" y="8.9">2</text>
<text x="155.1" y="8.9">3</text>
<text x="205.1" y="8.9">4</text>
<text x="255.1" y="8.9">5</text>
<text x="305.1" y="8.9">6</text>
<text x="355.1" y="8.9">7</text>
<text x="405.1" y="8.9">8</text>
<text x="455.1" y="8.9">9</text>
<text x="504.4" y="8.9">10</text>
<text x="554.4" y="8.9">11</text>
<text x="604.4" y="8.9">12</text>
<text x="654.4" y="8.9">13</text>
<text x="704.4" y="8.9">14</text>
<text x="754.4" y="8.9">15</text>
<text x="803.3" y="8.9">16</text>
<text x="22.1" y="45">A</text>
<text x="831.9" y="47.3">A</text>
<text x="22.1" y="110">B</text>
<text x="831.9" y="110">B</text>
<text x="22" y="160">C</text>
<text x="831.9" y="160">C</text>
<text x="22" y="210">D</text>
<text x="831.9" y="210">D</text>
<text x="22.1" y="260">E</text>
<text x="831.9" y="260">E</text>
<text x="22.1" y="310">F</text>
<text x="832" y="310">F</text>
<text x="781.6" y="327">POLITECNICO DI MILANO</text>
<text x="781.7" y="333.1">C.L. DESIGN DEGLI INTERNI</text>
<text x="781.7" y="330.1">SCUOLA DEL DESIGN</text>
<text x="781.8" y="336.9">PROGETTO:</text>
<text x="21.9" y="360">G</text>
<text x="831.8" y="360">G</text>
<text x="781.8" y="386.9">CORSO:</text>
<text x="792.1" y="390.3">STRUMENTI E METODI</text>
<text x="795.9" y="393.3">DEL PROGETTO</text>
<text x="781.8" y="403.5">DOCENTE:</text>
<text x="22" y="410">H</text>
<text x="794.6" y="410">MARCO FERRARA</text>
<text x="831.9" y="410">H</text>
<text x="781.8" y="420.2">STUDENTI:</text>
<text x="790.7" y="423.6">ALESSANDRO CECCATO</text>
<text x="781.8" y="436.9">OGGETTO:</text>
<text x="793.5" y="440.1">SEDIA HENRIKSDAL</text>
<text x="799.6" y="443.1">091.900.48</text>
<text x="790.1" y="446.1">ABACO DEI COMPONENTI</text>
<text x="781.8" y="453.5">NOTE:</text>
<text x="22.3" y="460">J</text>
<text x="805.3" y="460">-</text>
<text x="832.2" y="460">J</text>
<text x="781.8" y="470.2">NOME FILE:</text>
<text x="788.1" y="476.2">HENRIKSDAL_091-900-48.dwg</text>
<text x="781.7" y="487.5">VERS</text>
<text x="821.3" y="487.5">DATA</text>
<text x="22.1" y="510">K</text>
<text x="831.9" y="510">K</text>
<text x="781.8" y="532.5">A</text>
<text x="815.4" y="532.5">2017.05.22</text>
<text x="781.8" y="537">TAVOLA NO.:</text>
<text x="815.2" y="537">001 DI</text>
<text x="825.1" y="537">002</text>
<text x="22.2" y="560">L</text>
<text x="832.1" y="560">L</text>
<text x="781.8" y="579.6">DATA:</text>
<text x="791.8" y="579.5">2017/06/03</text>
<text x="806.7" y="579.5">SCALA:</text>
<text x="822.1" y="579.5">1:5</text>
<text x="19.4" y="584.3" transform="rotate(-90 19.4 584.3)">DIRECTORY: C:\USERS\USER\DESKTOP\STRUMENTI E METODI\MO-S_2_STUDIO\HENRIKSDAL_091-900-48.DWG | PLOTTED ON: 04/07/2017 10:53:35 | BY USER: USER</text>
<text x="48.6" y="587.5">1</text>
<text x="105.1" y="587.5">2</text>
<text x="155.1" y="587.5">3</text>
<text x="205.1" y="587.5">4</text>
<text x="255.1" y="587.5">5</text>
<text x="305.1" y="587.5">6</text>
<text x="355.1" y="587.5">7</text>
<text x="405.1" y="587.5">8</text>
<text x="455.1" y="587.5">9</text>
<text x="504.4" y="587.5">10</text>
<text x="554.4" y="587.5">11</text>
<text x="604.4" y="587.5">12</text>
<text x="654.4" y="587.5">13</text>
<text x="704.4" y="587.5">14</text>
<text x="754.4" y="587.5">15</text>
<text x="781.4" y="586.7">0</text>
<text x="781.7" y="582.5">REV:</text>
<text x="791.3" y="586.7">50mm</text>
<text x="791.8" y="582.5">A</text>
<text x="806.4" y="586.7">125mm</text>
<text x="806.7" y="582.5">FORMATO:</text>
<text x="822" y="586.7">250mm</text>
<text x="823.2" y="582.5">A1</text>
</g>
</svg>
